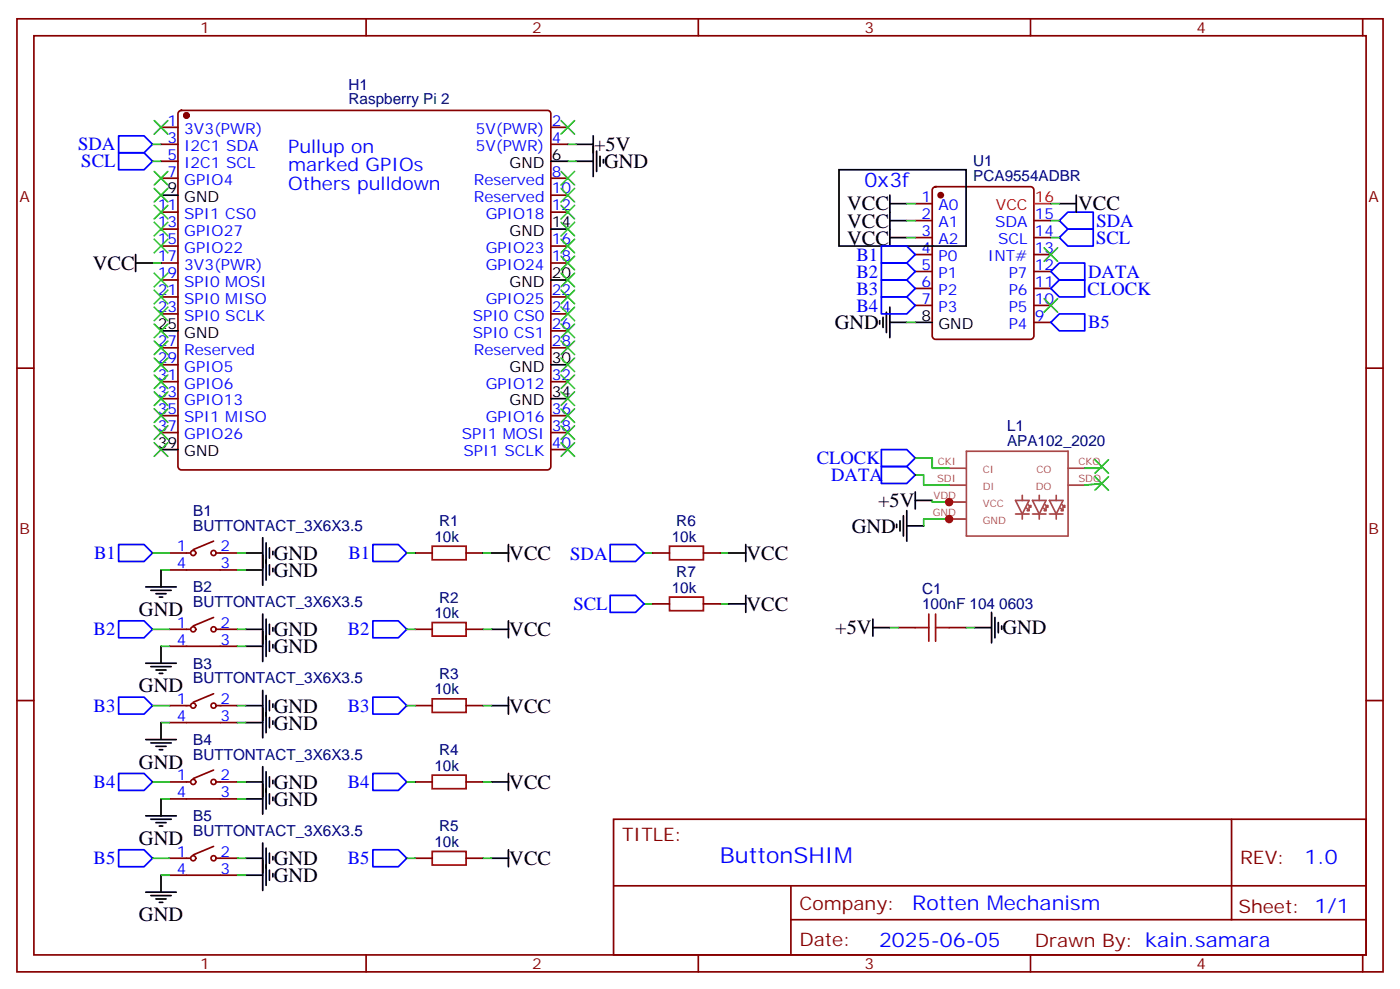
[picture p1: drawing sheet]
<svg xmlns="http://www.w3.org/2000/svg" width="291mm" height="206mm" viewBox="0 0 291 206" stroke-linecap="round" stroke-linejoin="round" font-family="sans-serif">
<g fill="#870000" stroke="#870000" stroke-width=".35">
<circle cx="38.8" cy="24" r=".53"/>
<circle cx="195.8" cy="40.6" r=".53"/>
</g>
<g fill="none" stroke="#870000" stroke-width=".35">
<path d="M3.5 3.9h284.4v198.3h-284.4zM7.1 7.4h277.2v191.2h-277.2zM76.2 3.9v3.5M145.3 3.9v3.5M214.5 3.9v3.5M283.6 3.9v3.5M33.5 26.5h3.5M33.5 30h3.5M33.5 33.5h3.5M33.5 37.1h3.5M37.3 23.2l.4-.2h76.2a.71 .71 0 0 1 .8 .7v73.3a.76 .76 0 0 1-.8 .8h-76.2a.76 .76 0 0 1-.7-.8v-73.3zM114.7 26.5h3.5"/>
<path d="M114.7 30h3.5M114.7 37.1h3.5M194.3 39l.4-.2h19.8a.71 .71 0 0 1 .7 .7v30.4a.76 .76 0 0 1-.7 .7h-19.8a.76 .76 0 0 1-.7-.7v-30.4zM33.5 44.1h3.5M33.5 47.7h3.5M33.5 51.2h3.5M33.5 54.7h3.5M33.5 58.2h3.5M114.7 44.1h3.5M114.7 51.2h3.5M114.7 54.7h3.5M114.7 40.6h3.5"/>
<path d="M190.5 42.4h3.5M190.5 45.9h3.5M190.5 49.4h3.5M190.5 53h3.5M190.5 56.5h3.5M215.2 45.9h3.5M215.2 49.4h3.5M215.2 53h3.5M215.2 56.5h3.5M3.5 76.6h3.6M33.5 61.8h3.5M33.5 65.3h3.5"/>
<path d="M33.5 72.4h3.5M33.5 75.9h3.5M33.5 79.4h3.5M114.7 61.8h3.5M114.7 65.3h3.5M114.7 72.4h3.5M114.7 79.4h3.5M114.7 68.8h3.5M190.5 60h3.5M190.5 63.5h3.5M215.2 60h3.5M215.2 63.5h3.5"/>
<path d="M215.2 67.1h3.5M284.3 76.6h3.6M33.5 82.9h3.5M33.5 86.5h3.5M33.5 90h3.5M114.7 86.5h3.5M114.7 90h3.5M114.7 93.5h3.5M35.3 118.6h14.1M35.3 115h4.2M44.4 112.6l-4.2 1.7M45.2 115h4.2"/>
<path d="M86.4 115h3.6M97 115h3.5M135.8 115h3.5M146.4 115h3.5M35.3 134.4h14.1M35.3 130.9h4.2M44.4 128.4l-4.2 1.8M45.2 130.9h4.2M86.4 130.9h3.6M97 130.9h3.5M135.8 125.6h3.5M146.4 125.6h3.5"/>
<path d="M187 130.6h3.5M197.6 130.6h3.5M3.5 145.7h3.6M35.3 150.3h14.1M35.3 146.8h4.2M44.4 144.3l-4.2 1.8M45.2 146.8h4.2M86.4 146.8h3.6M97 146.8h3.5M284.3 145.7h3.6M35.3 166.2h14.1M35.3 162.7h4.2"/>
<path d="M35.3 178.5h4.2M44.4 160.2l-4.2 1.8M44.4 176.1l-4.2 1.7M45.2 162.7h4.2M45.2 178.5h4.2M86.4 162.7h3.6M86.4 178.5h3.6M97 162.7h3.5M97 178.5h3.5M127.7 170.4h156.6v28.2h-156.6zM256.3 170.5v20.8M35.3 182.1h14.1"/>
<path d="M76.2 198.6v3.6M127.7 184.3h156.5M145.3 198.6v3.6M164.6 191.3h119.6M164.6 184.3v14.1M214.5 198.6v3.6M283.6 198.6v3.6"/>
<circle cx="40.2" cy="115" r=".53"/>
<circle cx="44.4" cy="115" r=".53"/>
<circle cx="40.2" cy="130.9" r=".53"/>
<circle cx="44.4" cy="130.9" r=".53"/>
<circle cx="40.2" cy="146.8" r=".53"/>
<circle cx="44.4" cy="146.8" r=".53"/>
<circle cx="40.2" cy="162.7" r=".53"/>
<circle cx="40.2" cy="178.5" r=".53"/>
<circle cx="44.4" cy="162.7" r=".53"/>
<circle cx="44.4" cy="178.5" r=".53"/>
</g>
<g fill="none" stroke="#000" stroke-width=".35">
<path d="M114.7 33.5h3.5M119.9 33.5h3.6M119.9 30h3.6M123.5 28.3v8.4M124.2 31.4v4.3M124.9 32.5v2.1M125.6 33.2v.7M174.6 35.3h26.5v15.9h-26.5zM28.2 54.7h3.5M28.2 53v3.5M33.5 40.6h3.5M114.7 58.2h3.5"/>
<path d="M114.7 47.7h3.5M185.2 42.4h3.5M185.2 40.6v10.6M185.2 45.9h3.5M185.2 49.4h3.5M220.5 42.4h3.5M224 40.6v3.5M33.5 68.8h3.5M114.7 75.9h3.5M183.1 66.7v.7M183.8 66v2.1M184.5 64.9v4.3"/>
<path d="M185.2 67.1h3.5M185.2 63.9v6.3M190.5 67.1h3.5M33.5 93.5h3.5M114.7 82.9h3.5M33.5 118.6v3.5M51.2 115h3.5M51.2 118.6h3.5M54.7 111.9v9.8M55.4 112.9v7.8M56.1 114v2.1M56.1 117.5v2.1"/>
<path d="M56.8 114.7v.7M56.8 118.2v.7M102.3 115h3.5M105.8 113.3v3.5M151.7 115h3.5M155.2 113.3v3.5M186.6 109v.7M187.3 108.3v2.2M188 107.3v4.2M188.7 109.4h3.6M188.7 106.2v6.4M190.5 104.1h3.5"/>
<path d="M190.5 102.3v3.6M30.3 138h6.4M30.3 122.1h6.4M31.4 138.7h4.2M31.4 122.8h4.2M32.5 139.4h2.1M32.5 123.5h2.1M33.2 124.2h.7M33.5 134.4v3.6M51.2 134.4h3.5M51.2 130.9h3.5M54.7 127.7v9.9"/>
<path d="M55.4 128.8v7.8M56.1 129.9v2.1M56.1 133.4v2.1M56.8 130.6v.7M56.8 134.1v.7M102.3 130.9h3.5M105.8 129.2v3.5M151.7 125.6h3.5M155.2 123.9v3.5M181.7 130.6h3.5M181.7 128.8v3.5M202.8 130.6h3.6"/>
<path d="M206.4 127.4v6.3M207.1 128.4v4.3M207.8 129.5v2.1M208.5 130.2v.7M30.3 153.8h6.4M31.4 154.6h4.2M32.5 155.3h2.1M33.2 156h.7M33.2 140.1h.7M33.5 150.3v3.5M51.2 150.3h3.5M51.2 146.8h3.5"/>
<path d="M54.7 143.6v9.9M54.7 159.5v9.9M55.4 144.7v7.7M56.1 145.7v2.1M56.1 149.3v2.1M56.8 146.4v.7M56.8 150v.7M102.3 146.8h3.5M105.8 145v3.6M30.3 169.7h6.4M31.4 170.4h4.2M32.5 171.1h2.1"/>
<path d="M33.2 171.8h.7M33.5 166.2v3.5M51.2 162.7h3.5M51.2 166.2h3.5M51.2 178.5h3.5M54.7 175.4v9.8M55.4 160.5v7.8M55.4 176.4v7.8M56.1 161.6v2.1M56.1 165.1v2.2M56.1 177.5v2.1M56.8 162.3v.7"/>
<path d="M56.8 165.8v.7M56.8 178.2v.7M102.3 162.7h3.5M102.3 178.5h3.5M105.8 160.9v3.5M105.8 176.8v3.5M30.3 185.6h6.4M31.4 186.3h4.2M32.5 187h2.1M33.2 187.7h.7M33.5 182.1v3.5M51.2 182.1h3.5"/>
<path d="M56.1 181v2.1M56.8 181.7v.7"/>
</g>
<g fill="none" stroke="#008700" stroke-width=".35">
<path d="M31.7 30h1.8M31.7 33.5h1.8M118.2 30h1.7M118.2 33.5h1.7M31.7 54.7h1.8M188.7 45.9h1.8M188.7 49.4h1.8M188.7 42.4h1.8M218.7 45.9h1.8M218.7 49.4h1.8M218.7 42.4h1.8M188.7 67.1h1.8"/>
<path d="M190.5 95.3h3.5v2.1h3.6M190.5 98.8h1.8v2.1h5.3M229.3 97v.4h-3.5M31.7 115h3.6M33.5 118.6h1.8M49.4 115h1.8M49.4 118.6h1.8M84.7 115h1.7M100.5 115h1.8M134.1 115h1.7M149.9 115h1.8M194 104.1v.4h3.6"/>
<path d="M197.6 108h-5.3v1.4M229.3 100.6l-3.5 .3M31.7 130.9h3.6M33.5 134.4h1.8M49.4 130.9h1.8M49.4 134.4h1.8M84.7 130.9h1.7M100.5 130.9h1.8M134.1 125.6h1.7M149.9 125.6h1.8M185.2 130.6h1.8M201.1 130.6h1.7"/>
<path d="M31.7 146.8h3.6M33.5 150.3h1.8M49.4 146.8h1.8M49.4 150.3h1.8M84.7 146.8h1.7M100.5 146.8h1.8M31.7 162.7h3.6M31.7 178.5h3.6M33.5 166.2h1.8M49.4 162.7h1.8M49.4 178.5h1.8M49.4 166.2h1.8"/>
<path d="M84.7 162.7h1.7M84.7 178.5h1.7M100.5 162.7h1.8M100.5 178.5h1.8M33.5 182.1h1.8M49.4 182.1h1.8"/>
</g>
<g fill="none" stroke="#00f" stroke-width=".35">
<path d="M24.7 28.3h5.3l1.7 1.7-1.7 1.8h-5.3zM24.7 31.8h5.3l1.7 1.7-1.7 1.8h-5.3zM183.4 51.2h5.3l1.8 1.8-1.8 1.7h-5.3zM183.4 54.7h5.3l1.8 1.8-1.8 1.7h-5.3zM183.4 58.2h5.3l1.8 1.8-1.8 1.8h-5.3zM218.7 56.5l1.8-1.8h5.3v3.5h-5.3zM220.5 45.9l1.7-1.8h5.3v3.6h-5.3zM220.5 49.4l1.7-1.7h5.3v3.5h-5.3zM183.4 61.8h5.3l1.8 1.7-1.8 1.8h-5.3zM218.7 60l1.8-1.8h5.3v3.6h-5.3zM220.5 65.3h5.3v3.5h-5.3l-1.8-1.7zM183.4 97h5.3l1.8 1.8-1.8 1.8h-5.3z"/>
<path d="M183.4 93.5h5.3l1.8 1.8-1.8 1.7h-5.3zM24.7 113.3h5.3l1.7 1.7-1.7 1.8h-5.3zM77.6 113.3h5.3l1.8 1.7-1.8 1.8h-5.3zM127 113.3h5.3l1.8 1.7-1.8 1.8h-5.3zM24.7 129.2h5.3l1.7 1.7-1.7 1.8h-5.3zM77.6 129.2h5.3l1.8 1.7-1.8 1.8h-5.3zM127 123.9h5.3l1.8 1.7-1.8 1.8h-5.3zM24.7 145h5.3l1.7 1.8-1.7 1.8h-5.3zM77.6 145h5.3l1.8 1.8-1.8 1.8h-5.3zM24.7 160.9h5.3l1.7 1.8-1.7 1.7h-5.3zM24.7 176.8h5.3l1.7 1.7-1.7 1.8h-5.3zM77.6 160.9h5.3l1.8 1.8-1.8 1.7h-5.3z"/>
<path d="M77.6 176.8h5.3l1.8 1.7-1.8 1.8h-5.3z"/>
</g>
<g fill="none" stroke="#3c3" stroke-width=".35">
<path d="M32.1 35.7l2.8 2.8M32.1 25.1l2.8 2.8M32.1 39.2l2.8 2.8M34.9 35.7l-2.8 2.8M34.9 25.1l-2.8 2.8M34.9 39.2l-2.8 2.8M116.8 35.7l2.8 2.8M116.8 39.2l2.8 2.8M116.8 25.1l2.8 2.8M119.6 35.7l-2.8 2.8M119.6 39.2l-2.8 2.8M119.6 25.1l-2.8 2.8"/>
<path d="M32.1 42.7l2.8 2.8M32.1 46.2l2.8 2.9M32.1 49.8l2.8 2.8M32.1 56.8l2.8 2.9M34.9 42.7l-2.8 2.8M34.9 46.2l-2.8 2.9M34.9 49.8l-2.8 2.8M34.9 56.8l-2.8 2.9M116.8 42.7l2.8 2.8M116.8 49.8l2.8 2.8M116.8 53.3l2.8 2.8M116.8 56.8l2.8 2.9"/>
<path d="M116.8 46.2l2.8 2.9M119.6 42.7l-2.8 2.8M119.6 49.8l-2.8 2.8M119.6 53.3l-2.8 2.8M119.6 56.8l-2.8 2.9M119.6 46.2l-2.8 2.9M217.3 51.5l2.8 2.9M220.1 51.5l-2.8 2.9M32.1 60.4l2.8 2.8M32.1 63.9l2.8 2.8M32.1 70.9l2.8 2.9M32.1 74.5l2.8 2.8"/>
<path d="M32.1 78l2.8 2.8M32.1 67.4l2.8 2.8M34.9 60.4l-2.8 2.8M34.9 63.9l-2.8 2.8M34.9 70.9l-2.8 2.9M34.9 74.5l-2.8 2.8M34.9 78l-2.8 2.8M34.9 67.4l-2.8 2.8M116.8 60.4l2.8 2.8M116.8 63.9l2.8 2.8M116.8 67.4l2.8 2.8M116.8 70.9l2.8 2.9"/>
<path d="M116.8 78l2.8 2.8M116.8 74.5l2.8 2.8M119.6 60.4l-2.8 2.8M119.6 63.9l-2.8 2.8M119.6 67.4l-2.8 2.8M119.6 70.9l-2.8 2.9M119.6 78l-2.8 2.8M119.6 74.5l-2.8 2.8M217.3 62.1l2.8 2.8M220.1 62.1l-2.8 2.8M32.1 81.5l2.8 2.8M32.1 85.1l2.8 2.8"/>
<path d="M32.1 88.6l2.8 2.8M32.1 92.1l2.8 2.8M34.9 81.5l-2.8 2.8M34.9 85.1l-2.8 2.8M34.9 88.6l-2.8 2.8M34.9 92.1l-2.8 2.8M116.8 85.1l2.8 2.8M116.8 88.6l2.8 2.8M116.8 92.1l2.8 2.8M116.8 81.5l2.8 2.8M119.6 85.1l-2.8 2.8M119.6 88.6l-2.8 2.8"/>
<path d="M119.6 92.1l-2.8 2.8M119.6 81.5l-2.8 2.8M227.9 95.6l2.8 2.9M227.9 99.2l2.8 2.8M230.7 95.6l-2.8 2.9M230.7 99.2l-2.8 2.8"/>
</g>
<path d="M215.2 42.4h3.5" fill="none" stroke="#f00" stroke-width=".35"/>
<path d="M90 113.6h7v2.9h-7zM139.3 113.6h7.1v2.9h-7.1zM90 129.5h7v2.8h-7zM139.3 124.2h7.1v2.8h-7.1zM190.5 130.6h2.8M193.3 127.7v5.7M194.7 127.7v5.7M194.7 130.6h2.9M90 145.4h7v2.8h-7zM90 161.3h7v2.8h-7zM90 177.1h7v2.9h-7z" fill="none" stroke="#a10000" stroke-width=".35"/>
<g fill="none" stroke="#a64a4a" stroke-width=".35">
<path d="M197.6 97.4h3.4M201.1 93.9h21.2v17.6h-21.2zM222.3 97.4h3.5M197.6 100.9h3.4M197.6 108h3.4M197.6 104.5h3.4M211.4 106.9h2.8M211.4 104.1h2.8l-1.4 2.8zM212.8 103v1.1M212.8 106.9v1.1M213.7 105.7l.3 .3M213.8 106.2l.4-.3v.3z"/>
<path d="M214 105l.4 .3M214.5 105.2v.3h-.3zM214.9 106.9h2.8M214.9 104.1h2.8l-1.4 2.8zM216.3 103v1.1M216.3 106.9v1.1M217.2 105.7l.3 .3M217.5 105l.4 .3M217.7 105.9v.3h-.3zM217.7 105.5l.4-.3v.3zM218.4 104.1h2.8l-1.4 2.8zM218.4 106.9h2.8"/>
<path d="M219.8 103v1.1M219.8 106.9v1.1M220.7 105.7l.4 .3M221.1 105l.3 .3M221.2 105.9v.3h-.3zM221.6 105.2v.3h-.4zM222.3 100.9h3.5"/>
</g>
<g fill="#c00">
<circle cx="197.6" cy="104.5" r=".88"/>
<circle cx="197.6" cy="108" r=".88"/>
</g>
<text font-size="4.6" fill="#00f" x="149.8" y="179.5">ButtonSHIM</text>
<g font-size="4.2">
<text x="123.6" y="31.5">+5V</text>
<text x="125.8" y="35">GND</text>
<text x="176.3" y="43.8">VCC</text>
<text x="176.3" y="47.3">VCC</text>
<text x="224.4" y="43.8">VCC</text>
<text x="176.3" y="50.9">VCC</text>
<text x="19.3" y="56.2">VCC</text>
<text x="173.7" y="68.5">GND</text>
<text x="182.8" y="105.5">+5V</text>
<text x="177.3" y="110.8">GND</text>
<text x="57" y="116.5">GND</text>
<text x="106" y="116.5">VCC</text>
<text x="155.4" y="116.5">VCC</text>
<text x="57" y="120.1">GND</text>
<text x="28.9" y="128.2">GND</text>
<text x="155.4" y="127.1">VCC</text>
<text x="173.9" y="132">+5V</text>
<text x="208.7" y="132">GND</text>
<text x="57" y="135.9">GND</text>
<text x="57" y="132.4">GND</text>
<text x="106" y="132.4">VCC</text>
<text x="28.9" y="144.1">GND</text>
<text x="57" y="148.3">GND</text>
<text x="106" y="148.3">VCC</text>
<text x="57" y="151.8">GND</text>
<text x="28.9" y="159.9">GND</text>
<text x="57" y="164.1">GND</text>
<text x="57" y="167.7">GND</text>
<text x="106" y="164.1">VCC</text>
<text x="28.9" y="175.8">GND</text>
<text x="57" y="180">GND</text>
<text x="57" y="183.6">GND</text>
<text x="106" y="180">VCC</text>
<text x="28.9" y="191.7">GND</text>
</g>
<g font-size="4.2" fill="#00f">
<text x="179.9" y="38.8">0x3f</text>
<text x="271.5" y="179.7">1.0</text>
<text x="189.9" y="189.3">Rotten Mechanism</text>
<text x="183" y="197.1">2025-06-05</text>
</g>
<g font-size="3.9" fill="#00f">
<text x="16.3" y="31.3">SDA</text>
<text x="16.9" y="34.8">SCL</text>
<text x="60" y="31.8">Pullup on</text>
<text x="60" y="35.7">marked GPIOs</text>
<text x="60" y="39.5">Others pulldown</text>
<text x="228.2" y="47.1">SDA</text>
<text x="228.1" y="50.8">SCL</text>
<text x="178.2" y="54.2">B1</text>
<text x="178.2" y="57.7">B2</text>
<text x="226.5" y="57.7">DATA</text>
<text x="178.2" y="61.3">B3</text>
<text x="178.2" y="64.8">B4</text>
<text x="226.4" y="61.3">CLOCK</text>
<text x="226.5" y="68.3">B5</text>
<text x="170" y="96.5">CLOCK</text>
<text x="173" y="100.1">DATA</text>
<text x="19.6" y="116.3">B1</text>
<text x="72.5" y="116.3">B1</text>
<text x="118.7" y="116.4">SDA</text>
<text x="119.4" y="126.9">SCL</text>
<text x="19.5" y="132.2">B2</text>
<text x="72.4" y="132.2">B2</text>
<text x="19.5" y="148.1">B3</text>
<text x="72.4" y="148.1">B3</text>
<text x="19.5" y="163.9">B4</text>
<text x="72.4" y="163.9">B4</text>
<text x="19.5" y="179.8">B5</text>
<text x="72.4" y="179.8">B5</text>
</g>
<g font-size="3.9" fill="#800">
<text x="129.5" y="175">TITLE:</text>
<text x="258.1" y="179.7">REV:</text>
<text x="166.4" y="189.2">Company:</text>
<text x="257.7" y="189.8">Sheet: 1/1</text>
<text x="166.4" y="196.9">Date:</text>
<text x="215.4" y="197">Drawn By: kain.samara</text>
</g>
<g font-size="3.2" fill="#800">
<text x="41.6" y="6.9">1</text>
<text x="110.8" y="6.9">2</text>
<text x="179.9" y="6.9">3</text>
<text x="249.1" y="6.9">4</text>
<text x="4.1" y="42">A</text>
<text x="284.9" y="42">A</text>
<text x="4.1" y="111.2">B</text>
<text x="284.9" y="111.2">B</text>
<text x="41.6" y="201.6">1</text>
<text x="110.8" y="201.6">2</text>
<text x="179.9" y="201.6">3</text>
<text x="249.1" y="201.6">4</text>
</g>
<g font-size="3.2" fill="#000080">
<text x="72.6" y="21.7">Raspberry Pi 2</text>
<text x="72.6" y="18.7">H1</text>
<text x="202.6" y="34.5">U1</text>
<text x="202.6" y="37.6">PCA9554ADBR</text>
<text x="209.6" y="89.7">L1</text>
<text x="209.6" y="92.8">APA102_2020</text>
<text x="40.2" y="107.3">B1</text>
<text x="40.2" y="110.4">BUTTONTACT_3X6X3.5</text>
<text x="90.4" y="112.7">10k</text>
<text x="91.4" y="109.5">R1</text>
<text x="139.8" y="112.7">10k</text>
<text x="140.8" y="109.5">R6</text>
<text x="40.2" y="123.2">B2</text>
<text x="91.4" y="125.3">R2</text>
<text x="139.8" y="123.3">10k</text>
<text x="140.8" y="120.1">R7</text>
<text x="191.9" y="123.6">C1</text>
<text x="40.2" y="126.3">BUTTONTACT_3X6X3.5</text>
<text x="90.4" y="128.5">10k</text>
<text x="191.9" y="126.7">100nF 104 0603</text>
<text x="40.2" y="142.2">BUTTONTACT_3X6X3.5</text>
<text x="40.2" y="139.1">B3</text>
<text x="91.4" y="141.2">R3</text>
<text x="90.4" y="144.4">10k</text>
<text x="40.2" y="155">B4</text>
<text x="40.2" y="158">BUTTONTACT_3X6X3.5</text>
<text x="90.4" y="160.3">10k</text>
<text x="91.4" y="157.1">R4</text>
<text x="40.2" y="173.9">BUTTONTACT_3X6X3.5</text>
<text x="40.2" y="170.8">B5</text>
<text x="91.4" y="173">R5</text>
<text x="90.4" y="176.2">10k</text>
</g>
<g font-size="3.2" fill="#00f">
<text x="34.8" y="26.1">1</text>
<text x="34.8" y="29.7">3</text>
<text x="38.3" y="27.9">3V3(PWR)</text>
<text x="99" y="27.9">5V(PWR)</text>
<text x="114.8" y="29.7">4</text>
<text x="114.8" y="26.1">2</text>
<text x="34.8" y="33.2">5</text>
<text x="38.3" y="31.4">I2C1 SDA</text>
<text x="38.3" y="35">I2C1 SCL</text>
<text x="99" y="31.4">5V(PWR)</text>
<text x="34.8" y="36.7">7</text>
<text x="38.3" y="38.5">GPIO4</text>
<text x="98.6" y="38.5">Reserved</text>
<text x="114.8" y="40.3">10</text>
<text x="114.8" y="36.7">8</text>
<text x="32.8" y="43.8">11</text>
<text x="32.8" y="47.3">13</text>
<text x="38.3" y="45.5">SPI1 CS0</text>
<text x="98.6" y="42">Reserved</text>
<text x="101.1" y="45.5">GPIO18</text>
<text x="114.8" y="43.8">12</text>
<text x="191.8" y="42">1</text>
<text x="191.8" y="45.5">2</text>
<text x="195.3" y="43.8">A0</text>
<text x="195.3" y="47.3">A1</text>
<text x="207.1" y="47.3">SDA</text>
<text x="215.4" y="45.5">15</text>
<text x="32.8" y="50.8">15</text>
<text x="38.3" y="49.1">GPIO27</text>
<text x="38.3" y="52.6">GPIO22</text>
<text x="101.1" y="52.6">GPIO23</text>
<text x="114.8" y="50.8">16</text>
<text x="191.8" y="49.1">3</text>
<text x="191.8" y="52.6">4</text>
<text x="195.3" y="50.8">A2</text>
<text x="207.7" y="50.8">SCL</text>
<text x="215.4" y="52.6">13</text>
<text x="215.4" y="49.1">14</text>
<text x="32.8" y="54.4">17</text>
<text x="32.8" y="57.9">19</text>
<text x="38.3" y="56.1">3V3(PWR)</text>
<text x="38.3" y="59.7">SPI0 MOSI</text>
<text x="101.1" y="56.1">GPIO24</text>
<text x="114.8" y="54.4">18</text>
<text x="191.8" y="56.1">5</text>
<text x="191.8" y="59.7">6</text>
<text x="195.3" y="54.4">P0</text>
<text x="195.3" y="57.9">P1</text>
<text x="205.6" y="54.4">INT#</text>
<text x="210" y="57.9">P7</text>
<text x="215.4" y="59.7">11</text>
<text x="215.4" y="56.1">12</text>
<text x="32.8" y="61.4">21</text>
<text x="32.8" y="64.9">23</text>
<text x="38.3" y="63.2">SPI0 MISO</text>
<text x="101.1" y="63.2">GPIO25</text>
<text x="114.8" y="64.9">24</text>
<text x="114.8" y="61.4">22</text>
<text x="191.8" y="63.2">7</text>
<text x="195.3" y="61.4">P2</text>
<text x="195.3" y="64.9">P3</text>
<text x="210" y="64.9">P5</text>
<text x="210" y="61.4">P6</text>
<text x="215.4" y="63.2">10</text>
<text x="38.3" y="66.7">SPI0 SCLK</text>
<text x="98.4" y="70.2">SPI0 CS1</text>
<text x="98.4" y="66.7">SPI0 CS0</text>
<text x="114.8" y="68.5">26</text>
<text x="210" y="68.5">P4</text>
<text x="215.4" y="66.7">9</text>
<text x="32.8" y="72">27</text>
<text x="32.8" y="75.5">29</text>
<text x="38.3" y="73.8">Reserved</text>
<text x="38.3" y="77.3">GPIO5</text>
<text x="98.6" y="73.8">Reserved</text>
<text x="114.8" y="72">28</text>
<text x="32.8" y="79.1">31</text>
<text x="32.8" y="82.6">33</text>
<text x="38.3" y="80.8">GPIO6</text>
<text x="101.1" y="80.8">GPIO12</text>
<text x="114.8" y="79.1">32</text>
<text x="32.8" y="86.1">35</text>
<text x="32.8" y="89.6">37</text>
<text x="38.3" y="84.3">GPIO13</text>
<text x="38.3" y="87.9">SPI1 MISO</text>
<text x="101.1" y="87.9">GPIO16</text>
<text x="114.8" y="89.6">38</text>
<text x="114.8" y="86.1">36</text>
<text x="38.3" y="91.4">GPIO26</text>
<text x="96.1" y="91.4">SPI1 MOSI</text>
<text x="96.5" y="94.9">SPI1 SCLK</text>
<text x="114.8" y="93.2">40</text>
<text x="36.8" y="114.7">1</text>
<text x="36.8" y="118.2">4</text>
<text x="45.9" y="114.7">2</text>
<text x="45.9" y="118.2">3</text>
<text x="36.8" y="130.6">1</text>
<text x="45.9" y="130.6">2</text>
<text x="36.8" y="134.1">4</text>
<text x="45.9" y="134.1">3</text>
<text x="36.8" y="146.4">1</text>
<text x="36.8" y="150">4</text>
<text x="45.9" y="146.4">2</text>
<text x="45.9" y="150">3</text>
<text x="36.8" y="162.3">1</text>
<text x="36.8" y="165.8">4</text>
<text x="45.9" y="162.3">2</text>
<text x="45.9" y="165.8">3</text>
<text x="36.8" y="178.2">1</text>
<text x="45.9" y="178.2">2</text>
<text x="36.8" y="181.7">4</text>
<text x="45.9" y="181.7">3</text>
</g>
<g font-size="3.2">
<text x="106.1" y="35">GND</text>
<text x="114.8" y="33.2">6</text>
<text x="34.8" y="40.3">9</text>
<text x="38.3" y="42">GND</text>
<text x="114.8" y="47.3">14</text>
<text x="106.1" y="49.1">GND</text>
<text x="106.1" y="59.7">GND</text>
<text x="114.8" y="57.9">20</text>
<text x="32.8" y="68.5">25</text>
<text x="38.3" y="70.2">GND</text>
<text x="191.8" y="66.7">8</text>
<text x="195.3" y="68.5">GND</text>
<text x="106.1" y="77.3">GND</text>
<text x="114.8" y="75.5">30</text>
<text x="114.8" y="82.6">34</text>
<text x="106.1" y="84.3">GND</text>
<text x="32.8" y="93.2">39</text>
<text x="38.3" y="94.9">GND</text>
</g>
<g font-size="3.2" fill="#f00">
<text x="207.3" y="43.8">VCC</text>
<text x="215.4" y="42">16</text>
</g>
<g font-size="2.1" fill="#a54b4b">
<text x="195" y="100.2">SDI</text>
<text x="195.2" y="96.7">CKI</text>
<text x="204.6" y="102">DI</text>
<text x="204.6" y="98.4">CI</text>
<text x="215.6" y="102">DO</text>
<text x="215.7" y="98.4">CO</text>
<text x="224.4" y="96.7">CKO</text>
<text x="224.4" y="100.2">SDO</text>
<text x="194.1" y="107.3">GND</text>
<text x="194.3" y="103.8">VDD</text>
<text x="204.6" y="105.5">VCC</text>
<text x="204.6" y="109">GND</text>
</g>
</svg>
